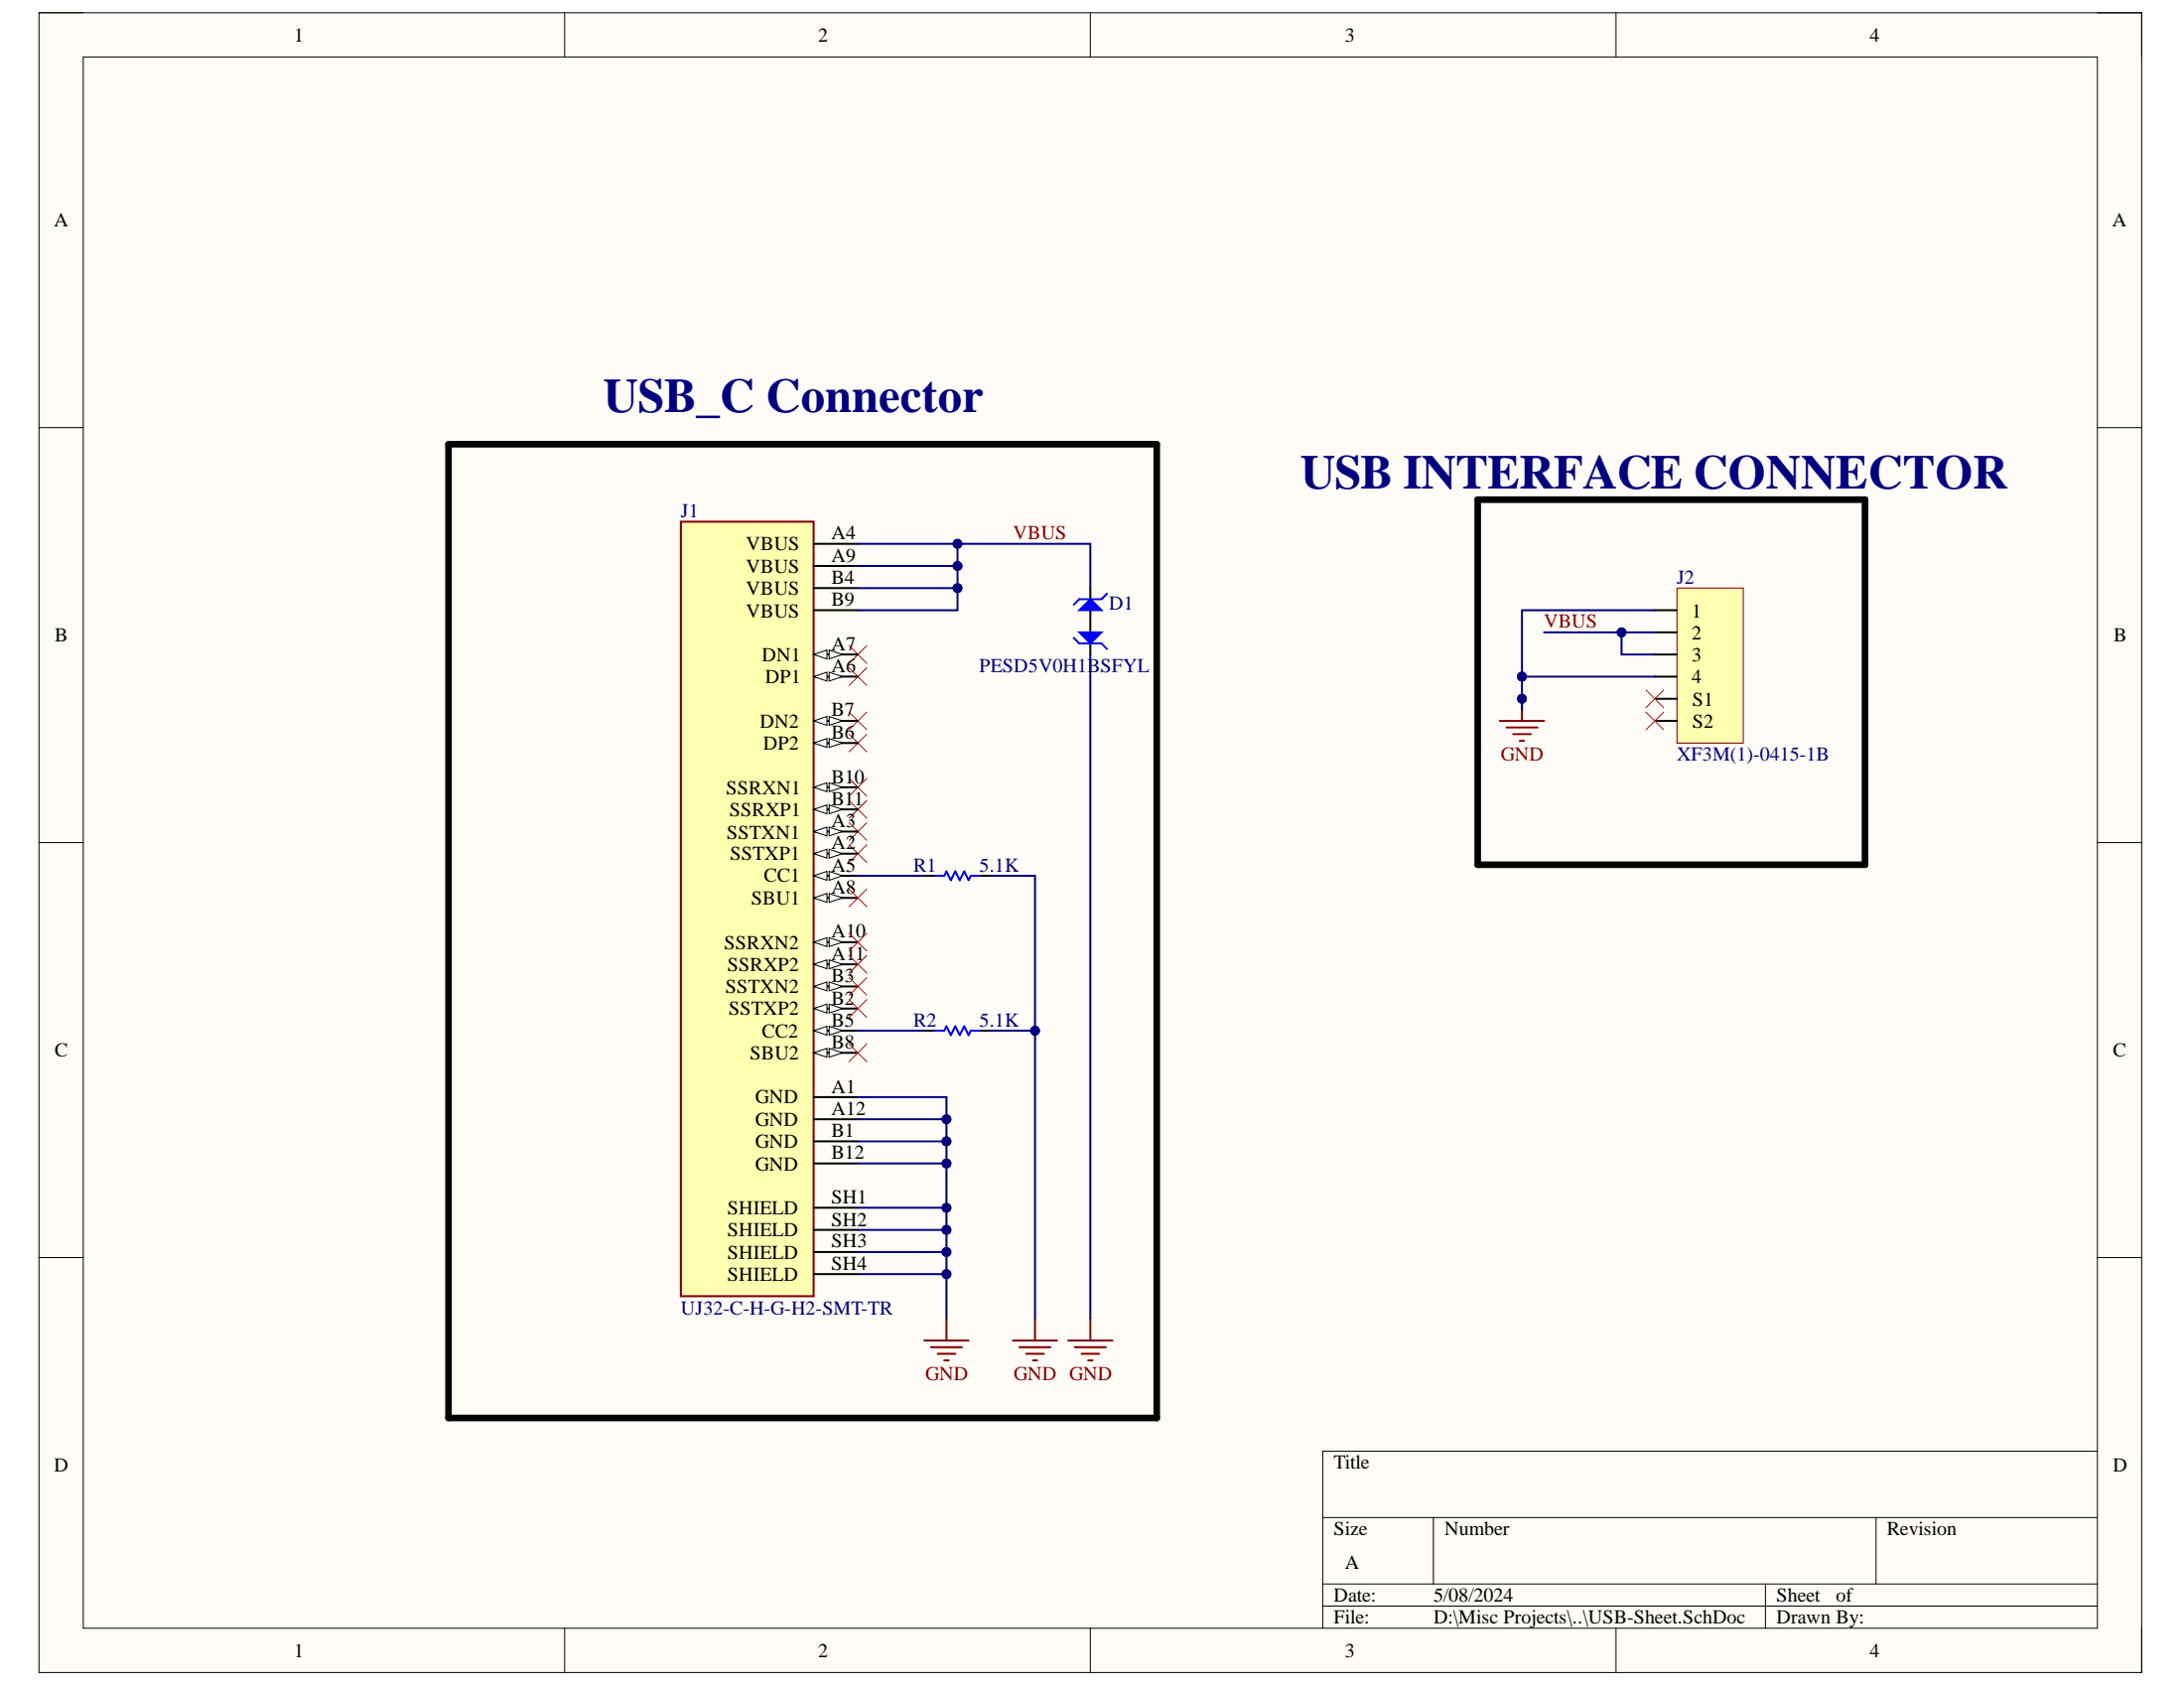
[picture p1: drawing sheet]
<svg xmlns="http://www.w3.org/2000/svg" width="279mm" height="216mm" viewBox="0 0 279 216" stroke-linecap="round" stroke-linejoin="round" font-family="sans-serif">
<path d="M5 1.6h269v212.3h-269z" fill-rule="evenodd" fill="#fffcf8"/>
<path d="M5 1.6h269v212.3h-269z" fill="none" stroke="#000" stroke-width=".13"/>
<path d="M10.7 7.3h257.6v201h-257.6z" fill-rule="evenodd" fill="#fffcf8"/>
<g fill="none" stroke="#000" stroke-width=".13">
<path d="M5 1.6h5.7M10.7 7.3h257.6v201h-257.6zM72.2 1.6v5.7M139.5 1.6v5.7M206.7 1.6v5.7M268.3 1.6h5.7v5.7M5 54.7h5.7M268.3 54.7h5.7M5 107.8h5.7M268.3 107.8h5.7M5 160.8h5.7M268.3 160.9h5.7"/>
<path d="M169.2 194.1h99.1M183.4 194.1v8.5M240 194.1v8.5M268.3 185.6h-99.1v22.7M72.2 208.3v5.6M139.5 208.3v5.6M169.2 202.6h99.1M169.2 205.4h99.1M206.7 208.3v5.6M225.9 202.6v5.7M274 208.3v5.6"/>
</g>
<path d="M191.9 92.2h5.6M192.7 93.1h4M193.6 93.9h2.2M194.4 94.8h.6M194.7 89.4v2.8" fill="none" stroke="#800000" stroke-width=".25"/>
<circle cx="194.7" cy="89.4" r=".57" fill="#000080"/>
<circle cx="194.7" cy="89.4" r=".57" fill="none" stroke="#000080" stroke-width=".13"/>
<path d="M57.4 56.8h90.6v124.6h-90.6zM189 63.9h49.6v46.7h-49.6z" fill="none" stroke="#000" stroke-width=".85"/>
<path d="M136.7 171.5h5.6M137.5 172.3h4M138.4 173.2h2.2M139.2 174h.6M139.5 168.6v2.9" fill="none" stroke="#800000" stroke-width=".25"/>
<path d="M139.5 75.2v1.4M139.5 78.1v2.8M139.5 82.3v1.4" fill="none" stroke="#000" stroke-width=".25"/>
<path d="M141.6 75.9l-.7 .7h-2.8l-.7 .7M137.4 81.6l.7 .7h2.8l.7 .7" fill="none" stroke="#00f" stroke-width=".25"/>
<path d="M138.1 80.9h2.8l-1.4 1.4z" fill="#00f"/>
<path d="M138.1 80.9h2.8l-1.4 1.4z" fill="none" stroke="#00f" stroke-width=".25"/>
<path d="M138.1 78.1l1.4-1.5 1.4 1.5z" fill="#00f"/>
<path d="M138.1 78.1l1.4-1.5 1.4 1.5zM119.7 112h1.1l.3-.6 .5 1.2 .6-1.2 .6 1.2 .5-1.2 .6 1.2 .3-.6h1.1M119.7 131.8h1.1l.3-.5 .5 1.1 .6-1.1 .6 1.1 .5-1.1 .6 1.1 .3-.6h1.1" fill="none" stroke="#00f" stroke-width=".25"/>
<path d="M118.2 112h1.5M125.3 112h1.4M118.2 131.8h1.5M125.3 131.8h1.4" fill="none" stroke="#000" stroke-width=".25"/>
<g fill="none" stroke="#f00" stroke-width=".13">
<path d="M108.6 99.6l2.3 2.2M108.6 93.9l2.3 2.3M108.6 91.1l2.3 2.2M108.6 85.4l2.3 2.3M108.6 82.6l2.3 2.2M110.9 99.6l-2.3 2.2M110.9 93.9l-2.3 2.3M110.9 91.1l-2.3 2.2M110.9 85.4l-2.3 2.3M110.9 82.6l-2.3 2.2M108.6 102.4l2.3 2.3M108.6 105.2l2.3 2.3"/>
<path d="M108.6 108.1l2.3 2.2M110.9 102.4l-2.3 2.3M110.9 105.2l-2.3 2.3M110.9 108.1l-2.3 2.2"/>
</g>
<path d="M129.6 171.5h5.6M130.4 172.3h4M131.3 173.2h2.2M132.1 174h.6M132.4 168.6v2.9" fill="none" stroke="#800000" stroke-width=".25"/>
<path d="M87.1 66.7h17v99.1h-17z" fill-rule="evenodd" fill="#ffffb0"/>
<path d="M87.1 66.7h17v99.1h-17z" fill="none" stroke="#800000" stroke-width=".25"/>
<path d="M104.1 69.6h5.7M104.1 72.4h5.7M104.1 75.2h5.7M104.1 78.1h5.7M104.1 83.7h5.7" fill="none" stroke="#000" stroke-width=".25"/>
<path d="M104.1 83.7l1.7-.6v1.2z" fill="#f8fcff"/>
<path d="M104.1 83.7l1.7-.6v1.2z" fill="none" stroke="#000" stroke-width=".13"/>
<path d="M106.1 83.1l1.7 .6-1.7 .6z" fill="#f8fcff"/>
<path d="M106.1 83.1l1.7 .6-1.7 .6z" fill="none" stroke="#000" stroke-width=".13"/>
<path d="M104.1 86.5h5.7" fill="none" stroke="#000" stroke-width=".25"/>
<path d="M104.1 86.5l1.7-.5v1.1z" fill="#f8fcff"/>
<path d="M104.1 86.5l1.7-.5v1.1z" fill="none" stroke="#000" stroke-width=".13"/>
<path d="M106.1 86l1.7 .5-1.7 .6z" fill="#f8fcff"/>
<path d="M106.1 86l1.7 .5-1.7 .6z" fill="none" stroke="#000" stroke-width=".13"/>
<path d="M104.1 92.2h5.7" fill="none" stroke="#000" stroke-width=".25"/>
<path d="M104.1 92.2l1.7-.6v1.2z" fill="#f8fcff"/>
<path d="M104.1 92.2l1.7-.6v1.2z" fill="none" stroke="#000" stroke-width=".13"/>
<path d="M106.1 91.6l1.7 .6-1.7 .6z" fill="#f8fcff"/>
<path d="M106.1 91.6l1.7 .6-1.7 .6z" fill="none" stroke="#000" stroke-width=".13"/>
<path d="M104.1 95h5.7" fill="none" stroke="#000" stroke-width=".25"/>
<path d="M104.1 95l1.7-.5v1.1z" fill="#f8fcff"/>
<path d="M104.1 95l1.7-.5v1.1z" fill="none" stroke="#000" stroke-width=".13"/>
<path d="M106.1 94.5l1.7 .5-1.7 .6z" fill="#f8fcff"/>
<path d="M106.1 94.5l1.7 .5-1.7 .6z" fill="none" stroke="#000" stroke-width=".13"/>
<path d="M104.1 100.7h5.7" fill="none" stroke="#000" stroke-width=".25"/>
<path d="M104.1 100.7l1.7-.6v1.2z" fill="#f8fcff"/>
<path d="M104.1 100.7l1.7-.6v1.2z" fill="none" stroke="#000" stroke-width=".13"/>
<path d="M106.1 100.1l1.7 .6-1.7 .6z" fill="#f8fcff"/>
<path d="M106.1 100.1l1.7 .6-1.7 .6z" fill="none" stroke="#000" stroke-width=".13"/>
<path d="M104.1 103.5h5.7" fill="none" stroke="#000" stroke-width=".25"/>
<path d="M104.1 103.5l1.7-.5v1.1z" fill="#f8fcff"/>
<path d="M104.1 103.5l1.7-.5v1.1z" fill="none" stroke="#000" stroke-width=".13"/>
<path d="M106.1 103l1.7 .5-1.7 .6z" fill="#f8fcff"/>
<path d="M106.1 103l1.7 .5-1.7 .6z" fill="none" stroke="#000" stroke-width=".13"/>
<path d="M104.1 106.4h5.7" fill="none" stroke="#000" stroke-width=".25"/>
<path d="M104.1 106.4l1.7-.6v1.1z" fill="#f8fcff"/>
<path d="M104.1 106.4l1.7-.6v1.1z" fill="none" stroke="#000" stroke-width=".13"/>
<path d="M106.1 105.8l1.7 .6-1.7 .5z" fill="#f8fcff"/>
<path d="M106.1 105.8l1.7 .6-1.7 .5z" fill="none" stroke="#000" stroke-width=".13"/>
<path d="M104.1 109.2h5.7" fill="none" stroke="#000" stroke-width=".25"/>
<path d="M104.1 109.2l1.7-.6v1.2z" fill="#f8fcff"/>
<path d="M104.1 109.2l1.7-.6v1.2z" fill="none" stroke="#000" stroke-width=".13"/>
<path d="M106.1 108.6l1.7 .6-1.7 .6z" fill="#f8fcff"/>
<path d="M106.1 108.6l1.7 .6-1.7 .6z" fill="none" stroke="#000" stroke-width=".13"/>
<path d="M104.1 112h5.7" fill="none" stroke="#000" stroke-width=".25"/>
<path d="M104.1 112l1.7-.6v1.2z" fill="#f8fcff"/>
<path d="M104.1 112l1.7-.6v1.2z" fill="none" stroke="#000" stroke-width=".13"/>
<path d="M106.1 111.4l1.7 .6-1.7 .6z" fill="#f8fcff"/>
<path d="M106.1 111.4l1.7 .6-1.7 .6z" fill="none" stroke="#000" stroke-width=".13"/>
<path d="M104.1 114.8h5.7" fill="none" stroke="#000" stroke-width=".25"/>
<path d="M104.1 114.8l1.7-.5v1.1z" fill="#f8fcff"/>
<path d="M104.1 114.8l1.7-.5v1.1z" fill="none" stroke="#000" stroke-width=".13"/>
<path d="M106.1 114.3l1.7 .5-1.7 .6z" fill="#f8fcff"/>
<path d="M106.1 114.3l1.7 .5-1.7 .6z" fill="none" stroke="#000" stroke-width=".13"/>
<path d="M104.1 120.5h5.7" fill="none" stroke="#000" stroke-width=".25"/>
<path d="M104.1 120.5l1.7-.6v1.2z" fill="#f8fcff"/>
<path d="M104.1 120.5l1.7-.6v1.2z" fill="none" stroke="#000" stroke-width=".13"/>
<path d="M106.1 119.9l1.7 .6-1.7 .6z" fill="#f8fcff"/>
<path d="M106.1 119.9l1.7 .6-1.7 .6z" fill="none" stroke="#000" stroke-width=".13"/>
<path d="M104.1 123.3h5.7" fill="none" stroke="#000" stroke-width=".25"/>
<path d="M104.1 123.3l1.7-.5v1.1z" fill="#f8fcff"/>
<path d="M104.1 123.3l1.7-.5v1.1z" fill="none" stroke="#000" stroke-width=".13"/>
<path d="M106.1 122.8l1.7 .5-1.7 .6z" fill="#f8fcff"/>
<path d="M106.1 122.8l1.7 .5-1.7 .6z" fill="none" stroke="#000" stroke-width=".13"/>
<path d="M104.1 126.2h5.7" fill="none" stroke="#000" stroke-width=".25"/>
<path d="M104.1 126.2l1.7-.6v1.1z" fill="#f8fcff"/>
<path d="M104.1 126.2l1.7-.6v1.1z" fill="none" stroke="#000" stroke-width=".13"/>
<path d="M106.1 125.6l1.7 .6-1.7 .5z" fill="#f8fcff"/>
<path d="M106.1 125.6l1.7 .6-1.7 .5z" fill="none" stroke="#000" stroke-width=".13"/>
<path d="M104.1 129h5.7" fill="none" stroke="#000" stroke-width=".25"/>
<path d="M104.1 129l1.7-.6v1.2z" fill="#f8fcff"/>
<path d="M104.1 129l1.7-.6v1.2z" fill="none" stroke="#000" stroke-width=".13"/>
<path d="M106.1 128.4l1.7 .6-1.7 .6z" fill="#f8fcff"/>
<path d="M106.1 128.4l1.7 .6-1.7 .6z" fill="none" stroke="#000" stroke-width=".13"/>
<path d="M104.1 131.8h5.7" fill="none" stroke="#000" stroke-width=".25"/>
<path d="M104.1 131.8l1.7-.5v1.1z" fill="#f8fcff"/>
<path d="M104.1 131.8l1.7-.5v1.1z" fill="none" stroke="#000" stroke-width=".13"/>
<path d="M106.1 131.3l1.7 .5-1.7 .6z" fill="#f8fcff"/>
<path d="M106.1 131.3l1.7 .5-1.7 .6z" fill="none" stroke="#000" stroke-width=".13"/>
<path d="M104.1 134.7h5.7" fill="none" stroke="#000" stroke-width=".25"/>
<path d="M104.1 134.7l1.7-.6v1.1z" fill="#f8fcff"/>
<path d="M104.1 134.7l1.7-.6v1.1z" fill="none" stroke="#000" stroke-width=".13"/>
<path d="M106.1 134.1l1.7 .6-1.7 .5z" fill="#f8fcff"/>
<path d="M106.1 134.1l1.7 .6-1.7 .5z" fill="none" stroke="#000" stroke-width=".13"/>
<path d="M104.1 140.3h5.7M104.1 143.2h5.7M104.1 146h5.7M104.1 148.8h5.7M104.1 154.5h5.7M104.1 157.3h5.7M104.1 160.1h5.7M104.1 163h5.7" fill="none" stroke="#000" stroke-width=".25"/>
<path d="M109.8 72.4h12.7" fill="none" stroke="#000080" stroke-width=".25"/>
<circle cx="122.5" cy="72.4" r=".57" fill="#000080"/>
<circle cx="122.5" cy="72.4" r=".57" fill="none" stroke="#000080" stroke-width=".13"/>
<path d="M109.8 75.2h12.7" fill="none" stroke="#000080" stroke-width=".25"/>
<circle cx="122.5" cy="75.2" r=".57" fill="#000080"/>
<circle cx="122.5" cy="75.2" r=".57" fill="none" stroke="#000080" stroke-width=".13"/>
<path d="M122.5 69.6h17v5.6" fill="none" stroke="#000080" stroke-width=".25"/>
<circle cx="122.5" cy="69.6" r=".57" fill="#000080"/>
<circle cx="122.5" cy="69.6" r=".57" fill="none" stroke="#000080" stroke-width=".13"/>
<path d="M139.5 83.7v84.9M109.8 112h8.4M126.7 112h5.7v56.6M109.8 131.8h8.4" fill="none" stroke="#000080" stroke-width=".25"/>
<circle cx="132.4" cy="131.8" r=".57" fill="#000080"/>
<circle cx="132.4" cy="131.8" r=".57" fill="none" stroke="#000080" stroke-width=".13"/>
<path d="M109.8 69.6h12.7v8.5h-12.7" fill="none" stroke="#000080" stroke-width=".25"/>
<circle cx="122.5" cy="75.2" r=".57" fill="#000080"/>
<circle cx="122.5" cy="75.2" r=".57" fill="none" stroke="#000080" stroke-width=".13"/>
<circle cx="122.5" cy="72.4" r=".57" fill="#000080"/>
<circle cx="122.5" cy="72.4" r=".57" fill="none" stroke="#000080" stroke-width=".13"/>
<circle cx="122.5" cy="69.6" r=".57" fill="#000080"/>
<circle cx="122.5" cy="69.6" r=".57" fill="none" stroke="#000080" stroke-width=".13"/>
<path d="M194.7 86.5v4.4" fill="none" stroke="#000080" stroke-width=".25"/>
<circle cx="194.7" cy="86.5" r=".57" fill="#000080"/>
<circle cx="194.7" cy="86.5" r=".57" fill="none" stroke="#000080" stroke-width=".13"/>
<circle cx="194.7" cy="89.4" r=".57" fill="#000080"/>
<circle cx="194.7" cy="89.4" r=".57" fill="none" stroke="#000080" stroke-width=".13"/>
<path d="M126.7 131.8h5.7" fill="none" stroke="#000080" stroke-width=".25"/>
<circle cx="132.4" cy="131.8" r=".57" fill="#000080"/>
<circle cx="132.4" cy="131.8" r=".57" fill="none" stroke="#000080" stroke-width=".13"/>
<path d="M118.2 171.5h5.7M119.1 172.3h4M120 173.2h2.2M120.8 174h.6M121.1 168.6v2.9" fill="none" stroke="#800000" stroke-width=".25"/>
<path d="M109.8 148.8h11.3v19.8" fill="none" stroke="#000080" stroke-width=".25"/>
<circle cx="121.1" cy="148.8" r=".57" fill="#000080"/>
<circle cx="121.1" cy="148.8" r=".57" fill="none" stroke="#000080" stroke-width=".13"/>
<circle cx="121.1" cy="154.5" r=".57" fill="#000080"/>
<circle cx="121.1" cy="154.5" r=".57" fill="none" stroke="#000080" stroke-width=".13"/>
<circle cx="121.1" cy="157.3" r=".57" fill="#000080"/>
<circle cx="121.1" cy="157.3" r=".57" fill="none" stroke="#000080" stroke-width=".13"/>
<circle cx="121.1" cy="160.1" r=".57" fill="#000080"/>
<circle cx="121.1" cy="160.1" r=".57" fill="none" stroke="#000080" stroke-width=".13"/>
<circle cx="121.1" cy="163" r=".57" fill="#000080"/>
<circle cx="121.1" cy="163" r=".57" fill="none" stroke="#000080" stroke-width=".13"/>
<path d="M109.8 154.5h11.3" fill="none" stroke="#000080" stroke-width=".25"/>
<circle cx="121.1" cy="154.5" r=".57" fill="#000080"/>
<circle cx="121.1" cy="154.5" r=".57" fill="none" stroke="#000080" stroke-width=".13"/>
<path d="M109.8 157.3h11.3" fill="none" stroke="#000080" stroke-width=".25"/>
<circle cx="121.1" cy="157.3" r=".57" fill="#000080"/>
<circle cx="121.1" cy="157.3" r=".57" fill="none" stroke="#000080" stroke-width=".13"/>
<path d="M109.8 160.1h11.3" fill="none" stroke="#000080" stroke-width=".25"/>
<circle cx="121.1" cy="160.1" r=".57" fill="#000080"/>
<circle cx="121.1" cy="160.1" r=".57" fill="none" stroke="#000080" stroke-width=".13"/>
<path d="M109.8 163h11.3" fill="none" stroke="#000080" stroke-width=".25"/>
<circle cx="121.1" cy="163" r=".57" fill="#000080"/>
<circle cx="121.1" cy="163" r=".57" fill="none" stroke="#000080" stroke-width=".13"/>
<path d="M109.8 146h11.3v2.8" fill="none" stroke="#000080" stroke-width=".25"/>
<circle cx="121.1" cy="146" r=".57" fill="#000080"/>
<circle cx="121.1" cy="146" r=".57" fill="none" stroke="#000080" stroke-width=".13"/>
<circle cx="121.1" cy="148.8" r=".57" fill="#000080"/>
<circle cx="121.1" cy="148.8" r=".57" fill="none" stroke="#000080" stroke-width=".13"/>
<path d="M109.8 143.2h11.3v2.8" fill="none" stroke="#000080" stroke-width=".25"/>
<circle cx="121.1" cy="143.2" r=".57" fill="#000080"/>
<circle cx="121.1" cy="143.2" r=".57" fill="none" stroke="#000080" stroke-width=".13"/>
<circle cx="121.1" cy="146" r=".57" fill="#000080"/>
<circle cx="121.1" cy="146" r=".57" fill="none" stroke="#000080" stroke-width=".13"/>
<path d="M109.8 140.3h11.3v2.9" fill="none" stroke="#000080" stroke-width=".25"/>
<circle cx="121.1" cy="143.2" r=".57" fill="#000080"/>
<circle cx="121.1" cy="143.2" r=".57" fill="none" stroke="#000080" stroke-width=".13"/>
<path d="M108.6 119.4l2.3 2.2M108.6 113.7l2.3 2.3M110.9 119.4l-2.3 2.2M110.9 113.7l-2.3 2.3M108.6 133.5l2.3 2.3M108.6 127.9l2.3 2.2M108.6 125l2.3 2.3M108.6 122.2l2.3 2.3M110.9 133.5l-2.3 2.3M110.9 127.9l-2.3 2.2M110.9 125l-2.3 2.3M110.9 122.2l-2.3 2.3" fill="none" stroke="#f00" stroke-width=".13"/>
<path d="M214.5 75.2h8.5v19.8h-8.5z" fill-rule="evenodd" fill="#ffffb0"/>
<path d="M214.5 75.2h8.5v19.8h-8.5z" fill="none" stroke="#800000" stroke-width=".13"/>
<path d="M211.7 78.1h2.8M211.7 80.9h2.8M211.7 83.7h2.8M211.7 86.5h2.8M211.7 89.4h2.8M211.7 92.2h2.8" fill="none" stroke="#000" stroke-width=".25"/>
<path d="M197.5 80.9h14.2" fill="none" stroke="#000080" stroke-width=".25"/>
<circle cx="207.5" cy="80.9" r=".57" fill="#000080"/>
<circle cx="207.5" cy="80.9" r=".57" fill="none" stroke="#000080" stroke-width=".13"/>
<path d="M207.4 80.9v2.8h4.3" fill="none" stroke="#000080" stroke-width=".25"/>
<circle cx="207.5" cy="80.9" r=".57" fill="#000080"/>
<circle cx="207.5" cy="80.9" r=".57" fill="none" stroke="#000080" stroke-width=".13"/>
<path d="M211.7 78.1h-17v8.4h17" fill="none" stroke="#000080" stroke-width=".25"/>
<circle cx="194.7" cy="86.5" r=".57" fill="#000080"/>
<circle cx="194.7" cy="86.5" r=".57" fill="none" stroke="#000080" stroke-width=".13"/>
<path d="M210.6 88.2l2.2 2.3M210.6 91.1l2.2 2.2M212.8 88.2l-2.2 2.3M212.8 91.1l-2.2 2.2" fill="none" stroke="#f00" stroke-width=".13"/>
<g font-size="6.2" fill="#000080">
<text x="77.2" y="52.7">USB_C Connector</text>
<text x="166.4" y="62.5">USB INTERFACE CONNECTOR</text>
</g>
<g font-size="2.5">
<text x="37.6" y="5.3">1</text>
<text x="104.7" y="5.3">2</text>
<text x="172.1" y="5.3">3</text>
<text x="239.2" y="5.3">4</text>
<text x="6.9" y="29">A</text>
<text x="270.2" y="29">A</text>
<text x="95.5" y="70.4">VBUS</text>
<text x="106.4" y="69">A4</text>
<text x="106.4" y="71.8">A9</text>
<text x="95.5" y="73.3">VBUS</text>
<text x="95.5" y="76.1">VBUS</text>
<text x="106.4" y="74.6">B4</text>
<text x="106.4" y="77.5">B9</text>
<text x="7" y="82.1">B</text>
<text x="95.5" y="78.9">VBUS</text>
<text x="106.4" y="83.2">A7</text>
<text x="216.4" y="78.9">1</text>
<text x="216.4" y="81.7">2</text>
<text x="270.4" y="82.1">B</text>
<text x="97.5" y="84.6">DN1</text>
<text x="97.9" y="87.4">DP1</text>
<text x="106.4" y="86">A6</text>
<text x="216.4" y="84.6">3</text>
<text x="216.4" y="87.4">4</text>
<text x="97.2" y="93.1">DN2</text>
<text x="97.7" y="95.9">DP2</text>
<text x="106.4" y="91.6">B7</text>
<text x="106.4" y="94.5">B6</text>
<text x="216.5" y="90.3">S1</text>
<text x="216.5" y="93.1">S2</text>
<text x="92.9" y="101.6">SSRXN1</text>
<text x="106.4" y="100.2">B10</text>
<text x="93" y="107.3">SSTXN1</text>
<text x="93.3" y="104.4">SSRXP1</text>
<text x="106.4" y="102.9">B11</text>
<text x="106.4" y="105.8">A3</text>
<text x="93.4" y="110">SSTXP1</text>
<text x="97.7" y="112.8">CC1</text>
<text x="106.4" y="108.6">A2</text>
<text x="106.4" y="111.5">A5</text>
<text x="96.1" y="115.7">SBU1</text>
<text x="106.4" y="114.3">A8</text>
<text x="106.4" y="119.9">A10</text>
<text x="92.7" y="121.4">SSRXN2</text>
<text x="93.1" y="124.2">SSRXP2</text>
<text x="106.4" y="122.8">A11</text>
<text x="106.4" y="125.6">B3</text>
<text x="92.8" y="127">SSTXN2</text>
<text x="93.3" y="129.8">SSTXP2</text>
<text x="106.4" y="128.5">B2</text>
<text x="106.4" y="131.3">B5</text>
<text x="7" y="135.1">C</text>
<text x="96" y="135.5">SBU2</text>
<text x="97.5" y="132.7">CC2</text>
<text x="106.4" y="134.1">B8</text>
<text x="270.3" y="135.1">C</text>
<text x="96.6" y="141.1">GND</text>
<text x="106.4" y="139.8">A1</text>
<text x="106.4" y="142.6">A12</text>
<text x="96.6" y="144">GND</text>
<text x="96.6" y="146.8">GND</text>
<text x="96.6" y="149.7">GND</text>
<text x="106.4" y="145.5">B1</text>
<text x="106.4" y="148.2">B12</text>
<text x="93.1" y="155.3">SHIELD</text>
<text x="106.4" y="153.9">SH1</text>
<text x="93.1" y="158.1">SHIELD</text>
<text x="93.1" y="161">SHIELD</text>
<text x="106.4" y="156.8">SH2</text>
<text x="106.4" y="159.6">SH3</text>
<text x="93.1" y="163.8">SHIELD</text>
<text x="106.4" y="162.4">SH4</text>
<text x="6.9" y="188.2">D</text>
<text x="170.6" y="187.9">Title</text>
<text x="270.3" y="188.2">D</text>
<text x="170.6" y="196.3">Size</text>
<text x="184.8" y="196.3">Number</text>
<text x="241.4" y="196.3">Revision</text>
<text x="172.1" y="200.6">A</text>
<text x="170.6" y="204.9">Date:</text>
<text x="170.6" y="207.7">File:</text>
<text x="183.4" y="204.9">5/08/2024</text>
<text x="183.4" y="207.7">D:\Misc Projects\..\USB-Sheet.SchDoc</text>
<text x="227.3" y="204.9">Sheet</text>
<text x="227.3" y="207.7">Drawn By:</text>
<text x="234.9" y="204.9">of</text>
<text x="37.6" y="212">1</text>
<text x="104.7" y="212">2</text>
<text x="172.1" y="212">3</text>
<text x="239.2" y="212">4</text>
</g>
<g font-size="2.5" fill="#000080">
<text x="87.1" y="66.2">J1</text>
<text x="141.9" y="77.9">D1</text>
<text x="214.5" y="74.6">J2</text>
<text x="125.3" y="86">PESD5V0H1BSFYL</text>
<text x="214.5" y="97.3">XF3M(1)-0415-1B</text>
<text x="116.8" y="111.5">R1</text>
<text x="125.3" y="111.5">5.1K</text>
<text x="116.8" y="131.3">R2</text>
<text x="125.3" y="131.3">5.1K</text>
<text x="87.1" y="168.1">UJ32-C-H-G-H2-SMT-TR</text>
</g>
<g font-size="2.5" fill="#800000">
<text x="129.6" y="69">VBUS</text>
<text x="197.5" y="80.3">VBUS</text>
<text x="192" y="97.3">GND</text>
<text x="118.4" y="176.6">GND</text>
<text x="129.7" y="176.6">GND GND</text>
</g>
</svg>
